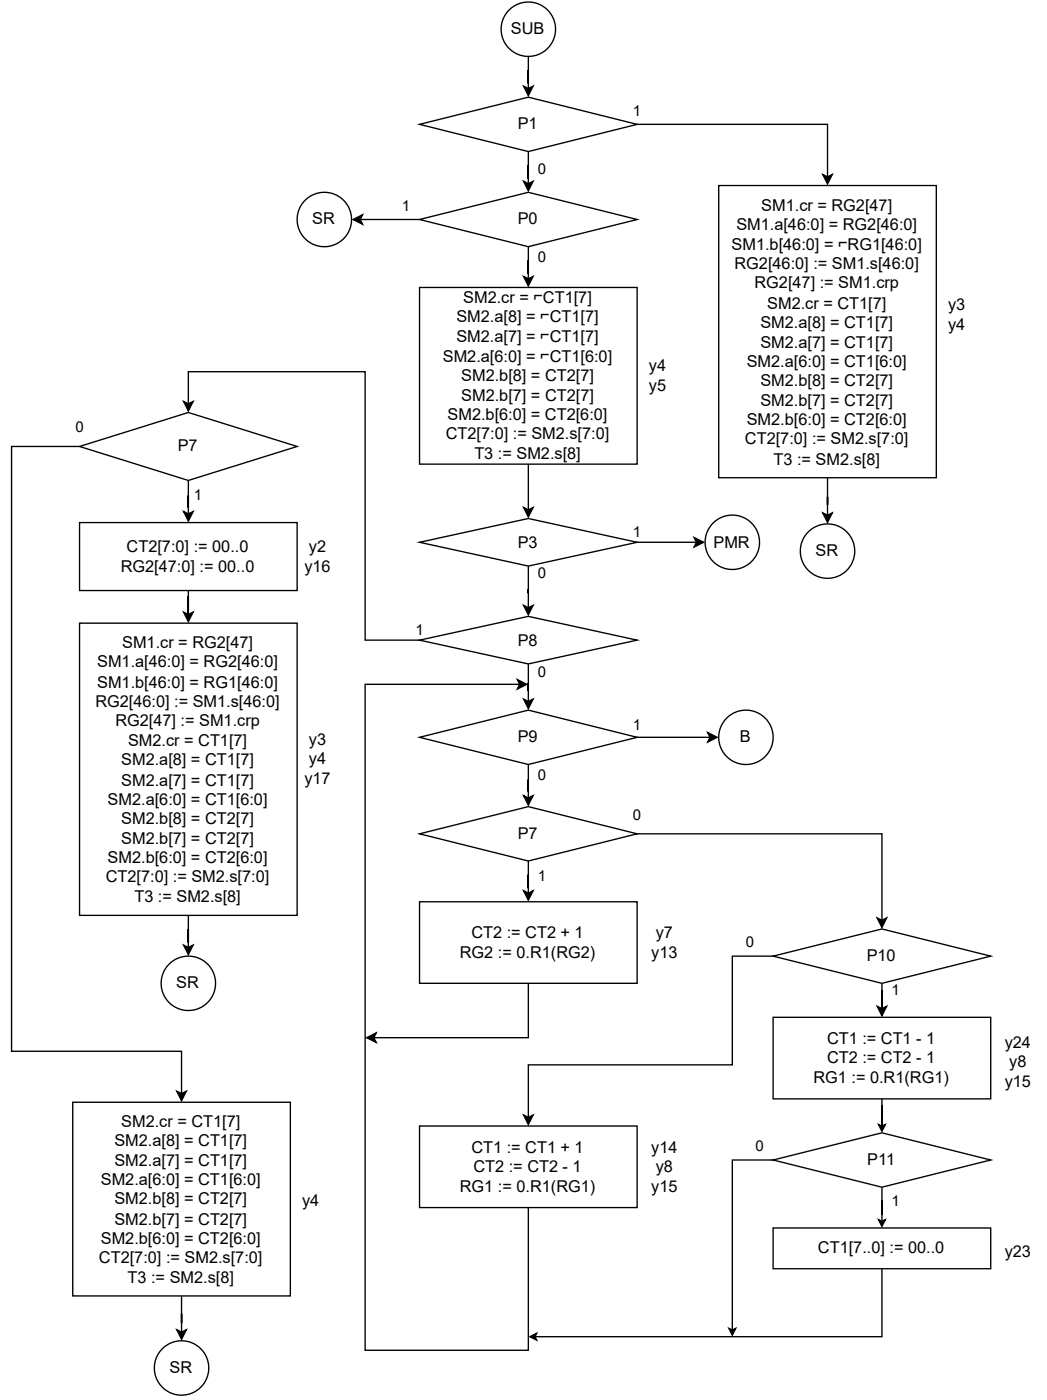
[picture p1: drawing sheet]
<svg xmlns="http://www.w3.org/2000/svg" width="195mm" height="261mm" viewBox="0 0 195 261" stroke-linecap="round" stroke-linejoin="round" font-family="sans-serif">
<path d="M97.7 16.1l.9 .4 .9-.4-.9 1.8zM98.6 10.5v6" fill="none" stroke="#000" stroke-width=".25"/>
<path d="M97.7 16.1l.9 .4 .9-.4-.9 1.8z" fill="#000"/>
<circle cx="98.6" cy="5.5" r="5.1" fill="#fff"/>
<g fill="none" stroke="#000" stroke-width=".25">
<path d="M97.7 33.9l.9 .4 .9-.4-.9 1.7zM98.6 28.3v6"/>
<circle cx="98.6" cy="5.5" r="5.1"/>
</g>
<path d="M97.7 33.9l.9 .4 .9-.4-.9 1.7z" fill="#000"/>
<path d="M100.3 30h1.7v3.2h-1.7z" fill="#fff"/>
<path d="M118.9 23.2h35.5v9.8M153.6 32.6l.8 .4 .9-.4-.9 1.8z" fill="none" stroke="#000" stroke-width=".25"/>
<path d="M153.6 32.6l.8 .4 .9-.4-.9 1.8z" fill="#000"/>
<g fill="#fff">
<path d="M118 19h1.8v3.3h-1.8z"/>
<path d="M78.3 23.2l20.3-5.1 20.3 5.1-20.3 5.1z"/>
</g>
<path d="M78.3 23.2l20.3-5.1 20.3 5.1-20.3 5.1zM97.7 51.6l.9 .5 .9-.5-.9 1.8zM98.6 46.1v6" fill="none" stroke="#000" stroke-width=".25"/>
<path d="M97.7 51.6l.9 .5 .9-.5-.9 1.8z" fill="#000"/>
<path d="M100.3 46.4h1.7v3.3h-1.7z" fill="#fff"/>
<path d="M65.9 41l1.8-.9-.5 .9 .5 .9zM67.2 41h11.1" fill="none" stroke="#000" stroke-width=".25"/>
<path d="M65.9 41l1.8-.9-.5 .9 .5 .9z" fill="#000"/>
<g fill="#fff">
<path d="M74.9 36.8h1.8v3.3h-1.8z"/>
<path d="M78.3 41l20.3-5.1 20.3 5.1-20.3 5.1z"/>
</g>
<path d="M78.3 41l20.3-5.1 20.3 5.1-20.3 5.1zM97.7 94.8l.9 .4 .9-.4-.9 1.7zM98.6 86.7v8.5" fill="none" stroke="#000" stroke-width=".25"/>
<path d="M97.7 94.8l.9 .4 .9-.4-.9 1.7z" fill="#000"/>
<path d="M78.3 53.7h40.6v33h-40.6z" fill="#fff"/>
<path d="M78.3 53.7h40.6v33h-40.6zM97.7 130.6l.9 .4 .9-.4-.9 1.7zM98.6 124v7" fill="none" stroke="#000" stroke-width=".25"/>
<path d="M97.7 130.6l.9 .4 .9-.4-.9 1.7z" fill="#000"/>
<path d="M100.3 123.9h1.7v3.3h-1.7z" fill="#fff"/>
<path d="M34.3 75l.9 .4 .8-.4-.8 1.7zM35.2 75.4v-6h32.9v50.1h10.2" fill="none" stroke="#000" stroke-width=".25"/>
<path d="M34.3 75l.9 .4 .8-.4-.8 1.7z" fill="#000"/>
<g fill="#fff">
<path d="M77.4 116h1.8v3.3h-1.8z"/>
<path d="M78.3 119.5l20.3-4.4 20.3 4.4-20.3 4.5z"/>
</g>
<path d="M78.3 119.5l20.3-4.4 20.3 4.4-20.3 4.5zM97.7 148.6l.9 .4 .9-.4-.9 1.8zM98.6 142.8v6.2" fill="none" stroke="#000" stroke-width=".25"/>
<path d="M97.7 148.6l.9 .4 .9-.4-.9 1.8z" fill="#000"/>
<path d="M100.3 143.2h1.7v3.3h-1.7z" fill="#fff"/>
<path d="M118.9 137.7h13.6M132.1 136.8l1.8 .9-1.8 .9 .4-.9z" fill="none" stroke="#000" stroke-width=".25"/>
<path d="M132.1 136.8l1.8 .9-1.8 .9 .4-.9z" fill="#000"/>
<g fill="#fff">
<path d="M118 133.8h1.8v3.3h-1.8z"/>
<path d="M78.3 137.7l20.3-5.1 20.3 5.1-20.3 5.1z"/>
</g>
<path d="M78.3 137.7l20.3-5.1 20.3 5.1-20.3 5.1zM97.7 166.3l.9 .5 .9-.5-.9 1.8zM98.6 160.8v6" fill="none" stroke="#000" stroke-width=".25"/>
<path d="M97.7 166.3l.9 .5 .9-.5-.9 1.8z" fill="#000"/>
<path d="M100.3 161.9h1.7v3.3h-1.7z" fill="#fff"/>
<path d="M118.9 155.7h45.7v16.2M163.7 171.4l.9 .5 .9-.5-.9 1.8z" fill="none" stroke="#000" stroke-width=".25"/>
<path d="M163.7 171.4l.9 .5 .9-.5-.9 1.8z" fill="#000"/>
<g fill="#fff">
<path d="M118 150.5h1.8v3.3h-1.8z"/>
<path d="M78.3 155.7l20.3-5.1 20.3 5.1-20.3 5.1z"/>
</g>
<path d="M78.3 155.7l20.3-5.1 20.3 5.1-20.3 5.1zM68.4 193.8l1.8-.9-.4 .9 .4 .9zM98.6 183.6v10.2h-28.8" fill="none" stroke="#000" stroke-width=".25"/>
<path d="M68.4 193.8l1.8-.9-.4 .9 .4 .9z" fill="#000"/>
<path d="M78.3 168.4h40.6v15.2h-40.6z" fill="#fff"/>
<path d="M96.5 126.9l1.8 .9-1.8 .9 .5-.9zM97 127.8h-28.9v124.4h30.5v-26.7M78.3 168.4h40.6v15.2h-40.6z" fill="none" stroke="#000" stroke-width=".25"/>
<path d="M96.5 126.9l1.8 .9-1.8 .9 .5-.9z" fill="#000"/>
<path d="M78.3 210.3h40.6v15.2h-40.6z" fill="#fff"/>
<path d="M14.8 83.4h-12.6v112.9h31.7v7.9M33 203.8l.9 .4 .9-.4-.9 1.8zM78.3 210.3h40.6v15.2h-40.6z" fill="none" stroke="#000" stroke-width=".25"/>
<path d="M33 203.8l.9 .4 .9-.4-.9 1.8z" fill="#000"/>
<path d="M14 78.2h1.7v3.3h-1.7z" fill="#fff"/>
<path d="M34.3 95.5l.9 .5 .8-.5-.8 1.8zM35.2 89.7v6.3" fill="none" stroke="#000" stroke-width=".25"/>
<path d="M34.3 95.5l.9 .5 .8-.5-.8 1.8z" fill="#000"/>
<g fill="#fff">
<path d="M36 90.9h1.8v3.3h-1.8z"/>
<path d="M14.8 83.4l20.4-6.4 20.3 6.4-20.3 6.3z"/>
</g>
<path d="M14.8 83.4l20.4-6.4 20.3 6.4-20.3 6.3zM34.3 114.3l.9 .5 .8-.5-.8 1.8zM35.2 110.3v5.1v-4.1v3.5" fill="none" stroke="#000" stroke-width=".25"/>
<path d="M34.3 114.3l.9 .5 .8-.5-.8 1.8z" fill="#000"/>
<path d="M14.8 97.6h40.7v12.7h-40.7z" fill="#fff"/>
<path d="M14.8 97.6h40.7v12.7h-40.7zM34.3 176.5l.9 .4 .8-.4-.8 1.8zM35.2 170.9v6" fill="none" stroke="#000" stroke-width=".25"/>
<path d="M34.3 176.5l.9 .4 .8-.4-.8 1.8z" fill="#000"/>
<path d="M14.8 116.4h40.7v54.5h-40.7z" fill="#fff"/>
<path d="M14.8 116.4h40.7v54.5h-40.7z" fill="none" stroke="#000" stroke-width=".25"/>
<circle cx="35.2" cy="183.6" r="5.1" fill="#fff"/>
<circle cx="35.2" cy="183.6" r="5.1" fill="none" stroke="#000" stroke-width=".25"/>
<circle cx="33.9" cy="255.5" r="5.1" fill="#fff"/>
<circle cx="33.9" cy="255.5" r="5.1" fill="none" stroke="#000" stroke-width=".25"/>
<circle cx="139.2" cy="137.7" r="5.1" fill="#fff"/>
<circle cx="139.2" cy="137.7" r="5.1" fill="none" stroke="#000" stroke-width=".25"/>
<circle cx="60.5" cy="41" r="5.1" fill="#fff"/>
<g fill="none" stroke="#000" stroke-width=".25">
<path d="M153.6 95.8l.8 .4 .9-.4-.9 1.8zM154.4 89.2v7"/>
<circle cx="60.5" cy="41" r="5.1"/>
</g>
<path d="M153.6 95.8l.8 .4 .9-.4-.9 1.8z" fill="#000"/>
<path d="M134.1 34.6h40.7v54.6h-40.7z" fill="#fff"/>
<path d="M134.1 34.6h40.7v54.6h-40.7z" fill="none" stroke="#000" stroke-width=".25"/>
<circle cx="154.4" cy="102.9" r="5.1" fill="#fff"/>
<g fill="none" stroke="#000" stroke-width=".25">
<path d="M144.3 178.6h-7.6v20.3h-38.1v9.8M97.7 208.2l.9 .5 .9-.5-.9 1.8z"/>
<circle cx="154.4" cy="102.9" r="5.1"/>
</g>
<path d="M97.7 208.2l.9 .5 .9-.5-.9 1.8z" fill="#000"/>
<path d="M139.1 174.4h1.8v3.3h-1.8z" fill="#fff"/>
<path d="M163.7 187.9l.9 .5 .9-.5-.9 1.8zM164.6 183.6v5.1v-3.8v3.5" fill="none" stroke="#000" stroke-width=".25"/>
<path d="M163.7 187.9l.9 .5 .9-.5-.9 1.8z" fill="#000"/>
<g fill="#fff">
<path d="M166.2 183.3h1.8v3.3h-1.8z"/>
<path d="M144.3 178.6l20.3-5.1 20.3 5.1-20.3 5z"/>
</g>
<path d="M144.3 178.6l20.3-5.1 20.3 5.1-20.3 5zM164 210l.6 .3 .6-.3-.6 1.3zM164.6 205.2v5.1" fill="none" stroke="#000" stroke-width=".25"/>
<path d="M164 210l.6 .3 .6-.3-.6 1.3z" fill="#000"/>
<path d="M144.3 190h40.6v15.2h-40.6z" fill="#fff"/>
<path d="M144.3 190h40.6v15.2h-40.6zM164 227.8l.6 .3 .6-.3-.6 1.2zM164.6 221.7v6.4" fill="none" stroke="#000" stroke-width=".25"/>
<path d="M164 227.8l.6 .3 .6-.3-.6 1.2z" fill="#000"/>
<path d="M166.2 222.6h1.8v3.3h-1.8z" fill="#fff"/>
<path d="M144.3 216.6h-7.6v31.8M136 248.1l.7 .3 .6-.3-.6 1.2z" fill="none" stroke="#000" stroke-width=".25"/>
<path d="M136 248.1l.7 .3 .6-.3-.6 1.2z" fill="#000"/>
<g fill="#fff">
<path d="M140.9 212.4h1.7v3.3h-1.7z"/>
<path d="M144.3 216.6l20.3-5 20.3 5-20.3 5.1z"/>
</g>
<path d="M144.3 216.6l20.3-5 20.3 5-20.3 5.1zM164.6 236.9v12.7h-64.8M98.9 249.6l1.3-.6-.4 .6 .4 .7z" fill="none" stroke="#000" stroke-width=".25"/>
<path d="M98.9 249.6l1.3-.6-.4 .6 .4 .7z" fill="#000"/>
<path d="M144.3 229.3h40.6v7.6h-40.6z" fill="#fff"/>
<path d="M144.3 229.3h40.6v7.6h-40.6zM33 248.3l.9 .5 .9-.5-.9 1.8zM33.9 242v6.8" fill="none" stroke="#000" stroke-width=".25"/>
<path d="M33 248.3l.9 .5 .9-.5-.9 1.8z" fill="#000"/>
<path d="M13.6 205.8h40.6v36.2h-40.6z" fill="#fff"/>
<path d="M97.7 113l.9 .5 .9-.5-.9 1.8zM98.6 105.7v7.8M13.6 205.8h40.6v36.2h-40.6z" fill="none" stroke="#000" stroke-width=".25"/>
<path d="M97.7 113l.9 .5 .9-.5-.9 1.8z" fill="#000"/>
<path d="M100.3 105.3h1.7v3.3h-1.7z" fill="#fff"/>
<path d="M118.9 101.3h11.1M129.5 100.4l1.8 .9-1.8 .9 .5-.9z" fill="none" stroke="#000" stroke-width=".25"/>
<path d="M129.5 100.4l1.8 .9-1.8 .9 .5-.9z" fill="#000"/>
<g fill="#fff">
<path d="M118 97.7h1.8v3.3h-1.8z"/>
<path d="M78.3 101.3l20.3-4.5 20.3 4.5-20.3 4.4z"/>
</g>
<path d="M78.3 101.3l20.3-4.5 20.3 4.5-20.3 4.4z" fill="none" stroke="#000" stroke-width=".25"/>
<circle cx="136.7" cy="101.3" r="5.1" fill="#fff"/>
<circle cx="136.7" cy="101.3" r="5.1" fill="none" stroke="#000" stroke-width=".25"/>
<g font-size="3">
<text x="95.3" y="6.3">SUB</text>
<text x="96.6" y="24.1">P1</text>
<text x="58.3" y="41.9">SR</text>
<text x="96.6" y="41.9">P0</text>
<text x="142.1" y="39.3">SM1.cr = RG2[47]</text>
<text x="136.5" y="46.7">SM1.b[46:0] = ⌐RG1[46:0]</text>
<text x="137.4" y="42.9">SM1.a[46:0] = RG2[46:0]</text>
<text x="137.1" y="50.3">RG2[46:0] := SM1.s[46:0]</text>
<text x="140.8" y="53.8">RG2[47] := SM1.crp</text>
<text x="86.5" y="56.6">SM2.cr = ⌐CT1[7]</text>
<text x="143.2" y="57.6">SM2.cr = CT1[7]</text>
<text x="176.9" y="57.9">y3</text>
<text x="85.2" y="60.2">SM2.a[8] = ⌐CT1[7]</text>
<text x="85.2" y="64">SM2.a[7] = ⌐CT1[7]</text>
<text x="141.9" y="61.2">SM2.a[8] = CT1[7]</text>
<text x="141.9" y="65">SM2.a[7] = CT1[7]</text>
<text x="176.9" y="61.7">y4</text>
<text x="82.6" y="67.5">SM2.a[6:0] = ⌐CT1[6:0]</text>
<text x="86.1" y="71.1">SM2.b[8] = CT2[7]</text>
<text x="121.1" y="69.3">y4</text>
<text x="139.4" y="68.5">SM2.a[6:0] = CT1[6:0]</text>
<text x="86.1" y="74.9">SM2.b[7] = CT2[7]</text>
<text x="121.1" y="73.1">y5</text>
<text x="141.9" y="72.1">SM2.b[8] = CT2[7]</text>
<text x="141.9" y="75.9">SM2.b[7] = CT2[7]</text>
<text x="83.2" y="82">CT2[7:0] := SM2.s[7:0]</text>
<text x="83.5" y="78.4">SM2.b[6:0] = CT2[6:0]</text>
<text x="139" y="83">CT2[7:0] := SM2.s[7:0]</text>
<text x="139.4" y="79.4">SM2.b[6:0] = CT2[6:0]</text>
<text x="33.2" y="84.3">P7</text>
<text x="88.5" y="85.8">T3 := SM2.s[8]</text>
<text x="144.4" y="86.8">T3 := SM2.s[8]</text>
<text x="22.5" y="106.9">RG2[47:0] := 00..0</text>
<text x="23.6" y="103">CT2[7:0] := 00..0</text>
<text x="56.8" y="106.9">y16</text>
<text x="57.7" y="103">y2</text>
<text x="96.6" y="102.3">P3</text>
<text x="133.2" y="102.3">PMR</text>
<text x="152.2" y="103.8">SR</text>
<text x="18.1" y="124.6">SM1.a[46:0] = RG2[46:0]</text>
<text x="22.8" y="121.1">SM1.cr = RG2[47]</text>
<text x="96.6" y="120.6">P8</text>
<text x="17.8" y="132">RG2[46:0] := SM1.s[46:0]</text>
<text x="18.1" y="128.4">SM1.b[46:0] = RG1[46:0]</text>
<text x="21.5" y="135.5">RG2[47] := SM1.crp</text>
<text x="22.6" y="142.9">SM2.a[8] = CT1[7]</text>
<text x="23.9" y="139.3">SM2.cr = CT1[7]</text>
<text x="57.7" y="139.1">y3</text>
<text x="57.7" y="142.6">y4</text>
<text x="96.6" y="138.6">P9</text>
<text x="138.1" y="138.6">B</text>
<text x="22.6" y="146.7">SM2.a[7] = CT1[7]</text>
<text x="56.8" y="146.5">y17</text>
<text x="20.1" y="150.3">SM2.a[6:0] = CT1[6:0]</text>
<text x="22.6" y="153.8">SM2.b[8] = CT2[7]</text>
<text x="20.1" y="161.2">SM2.b[6:0] = CT2[6:0]</text>
<text x="22.6" y="157.6">SM2.b[7] = CT2[7]</text>
<text x="96.6" y="156.6">P7</text>
<text x="19.8" y="164.7">CT2[7:0] := SM2.s[7:0]</text>
<text x="25.1" y="168.5">T3 := SM2.s[8]</text>
<text x="85.8" y="178.9">RG2 := 0.R1(RG2)</text>
<text x="88" y="175.1">CT2 := CT2 + 1</text>
<text x="121.5" y="178.9">y13</text>
<text x="122.4" y="175.1">y7</text>
<text x="161.8" y="179.4">P10</text>
<text x="32.9" y="184.5">SR</text>
<text x="154.4" y="194.9">CT1 := CT1 - 1</text>
<text x="187.5" y="195.7">y24</text>
<text x="151.8" y="202.3">RG1 := 0.R1(RG1)</text>
<text x="154.4" y="198.5">CT2 := CT2 - 1</text>
<text x="187.5" y="203.1">y15</text>
<text x="188.4" y="199.2">y8</text>
<text x="21.4" y="214">SM2.a[8] = CT1[7]</text>
<text x="22.6" y="210.4">SM2.cr = CT1[7]</text>
<text x="88" y="215.2">CT1 := CT1 + 1</text>
<text x="121.5" y="215.2">y14</text>
<text x="18.8" y="221.3">SM2.a[6:0] = CT1[6:0]</text>
<text x="21.4" y="217.8">SM2.a[7] = CT1[7]</text>
<text x="88.4" y="218.8">CT2 := CT2 - 1</text>
<text x="122.4" y="218.8">y8</text>
<text x="161.9" y="217.5">P11</text>
<text x="21.4" y="224.9">SM2.b[8] = CT2[7]</text>
<text x="56.4" y="225.1">y4</text>
<text x="85.8" y="222.6">RG1 := 0.R1(RG1)</text>
<text x="121.5" y="222.6">y15</text>
<text x="18.8" y="232.2">SM2.b[6:0] = CT2[6:0]</text>
<text x="21.4" y="228.7">SM2.b[7] = CT2[7]</text>
<text x="18.5" y="235.8">CT2[7:0] := SM2.s[7:0]</text>
<text x="23.8" y="239.6">T3 := SM2.s[8]</text>
<text x="152.7" y="234">CT1[7..0] := 00..0</text>
<text x="187.5" y="234.8">y23</text>
<text x="31.6" y="256.4">SR</text>
</g>
<g font-size="2.8">
<text x="118.1" y="21.6">1</text>
<text x="100.4" y="32.5">0</text>
<text x="75" y="39.3">1</text>
<text x="100.4" y="49">0</text>
<text x="14.1" y="80.7">0</text>
<text x="36.2" y="93.4">1</text>
<text x="118.1" y="100.3">1</text>
<text x="100.4" y="107.9">0</text>
<text x="77.5" y="118.5">1</text>
<text x="100.4" y="126.4">0</text>
<text x="118.1" y="136.3">1</text>
<text x="100.4" y="145.7">0</text>
<text x="118.1" y="153.1">0</text>
<text x="100.4" y="164.5">1</text>
<text x="139.2" y="176.9">0</text>
<text x="166.4" y="185.8">1</text>
<text x="141" y="215">0</text>
<text x="166.4" y="225.1">1</text>
</g>
</svg>
